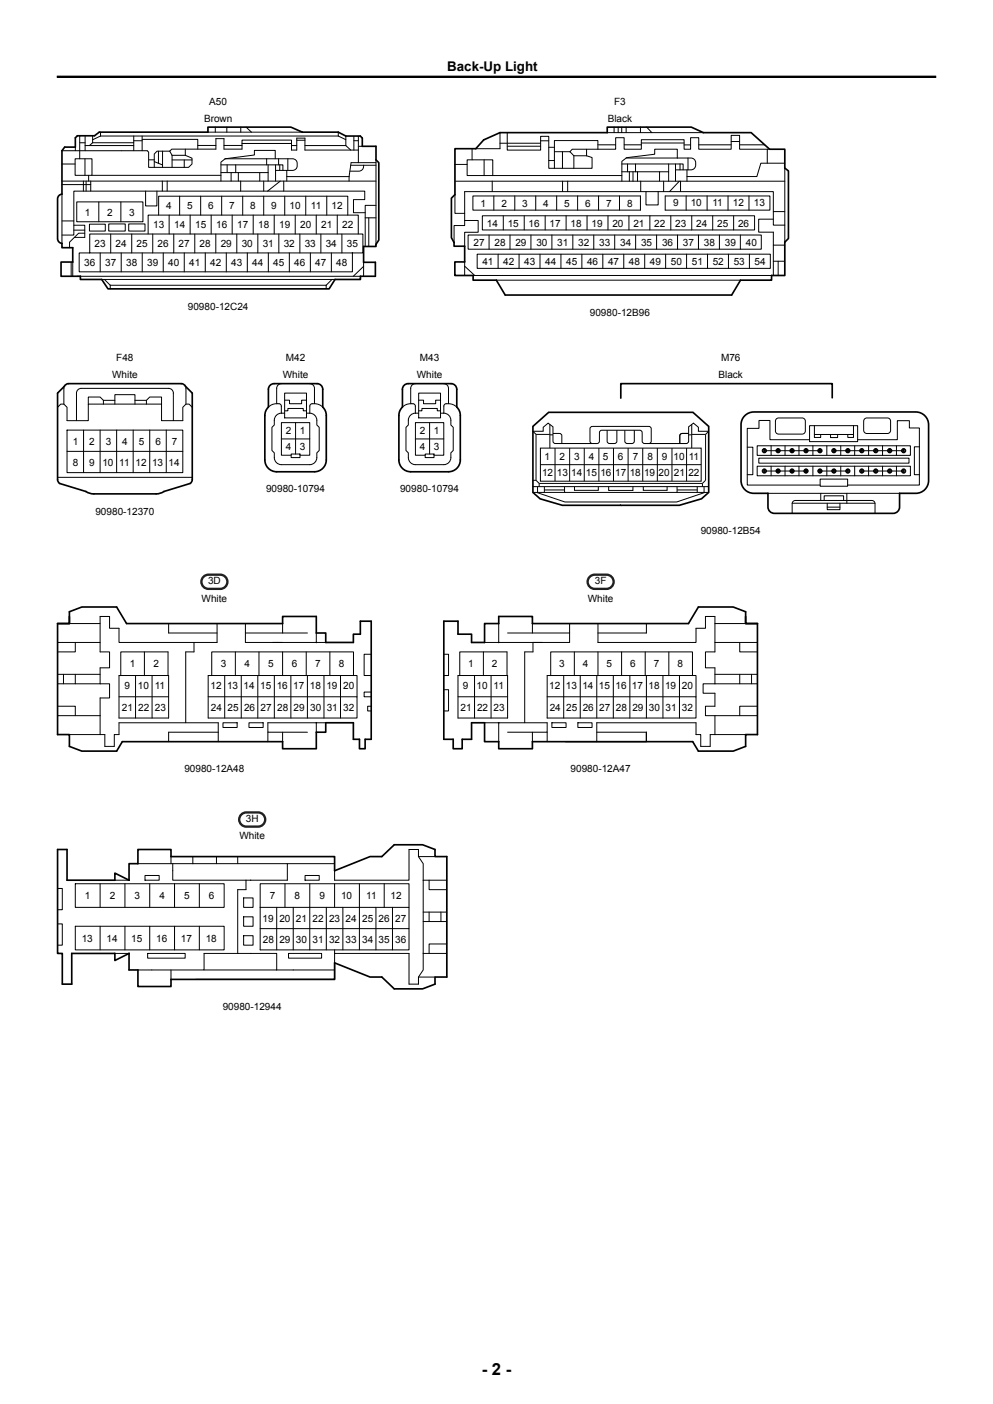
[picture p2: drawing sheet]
<svg xmlns="http://www.w3.org/2000/svg" width="210mm" height="297mm" viewBox="0 0 210 297" stroke-linecap="round" stroke-linejoin="round" font-family="sans-serif">
<g fill="none" stroke="#000" stroke-width=".21">
<path d="M13.1 31.9h18l.3 .3v3.2h8.5l.7-.7v-1.2l-1.4-.6M13.1 38.3h66.4M13.1 34.7h2.8M13.1 39.1h6.1M15.9 33.6h3.6v3.5h-3.6zM15.9 31.1v.8M16.9 28.7v4.9M16.9 30.2h1.1M17.6 38.3v2.1M18 33.6v3.5M18 28.7v3.2M18 30.8h10.3"/>
<path d="M18.2 38.3v2.1M18.7 37.1v1.2M19.2 38.3v2.1M19.5 37.1h27.2M19.6 30.2h8.7M19.6 28.7v1.5M19.6 30.2l-.7 .6M21.3 28.8h50.2M21.3 28v.8M21.3 28.8l-1.7 .8M28.3 28.8v3.1M28.3 29.8h1.8"/>
<path d="M30.1 29.5h11.7v2M30.1 28.8v3.1M31.4 33.8h1.2M32.6 34.2l1.8 .7M33.5 32v2.5M34.3 38.3v2.1M34.4 32v3.4M35.4 38.3v2.1M35.9 32h-2.7l-.6 .6v2.8M35.9 32l.5 .9M36.4 32.9h2.8M36.4 32.9v2.5"/>
<path d="M36.4 33.8h4.2M39 33.8v1.6M39.2 31.5v1.4M41.8 30.8h3.9M44 28h19.9M45.5 26.9v1.1M46.7 34.9h13.1v1.1M46.7 36.5h10M47.4 30.8h3.8M47.6 33.6h14.2a1.25 1.25 0 0 1 1.1 1.2 1.25 1.25 0 0 1-1.1 1.2h-3.5M47.6 33.6l-.9 .7v4M47.6 33.6l6.2-.8v-1h4.4v1.8"/>
<path d="M48 26.9v1.1M48 34.9v1.6M48.9 36.5v1.8M49.9 34.9v1.6M50.4 36.5v1.8M50.9 38.3v2.1M50.9 26.9v1.1M51.2 30.4h10.4M52 26.9l1.2 1.1M54.9 36.5v1.8M55.8 38.3v2.1M56.4 33.6v1.3"/>
<path d="M56.7 34.9v3.4M58.3 34.9v3.4M58.9 33.6v1.3M59.2 34.9v1.1M59.3 38.3l-2.7 2.1M60 38.3v2.1M60.6 36v2.3M60.6 37.4h13.2M60.9 33.6v2.4M61.6 30.8h1.2M62.8 29.7h1.7M64.5 30.8h8.6"/>
<path d="M71.5 28v.8M71.5 28.8l1.6 .7M73.1 28.8v2M73.1 30.8l1.1 .9M73.8 37.4v.9M74.2 35h5.3M74.8 29.8h1M74.8 28.9v2.8M75.8 31h.8M75.8 28.8v5.6M75.8 31.7h-11.3v-2.5h-1.7v2.5h-1.2v-2.1h-10.4v1.9h-3.8v-2.2h-1.7v2.2h-9.4l-.4 .5M76.9 35a1.05 1.05 0 0 1-1 1.2h-1.9"/>
<path d="M79.5 33.8v17.9M79.5 34.4h-5.2l-.5 3M96.2 38.3h69.8M96.2 34.8h2.6M98.8 33.8h5.4v3.3h-5.4zM99.8 31.5v2.3M102.4 33.8v3.3M104.1 38.3v2.2M104.2 37.1h27.3M105.7 28.1v3.4h-5.1M105.7 30.3h8.6M107.3 28.1v3.7h7v-3h1.8v6.8h9.1v-2.3l-1.2-.3"/>
<path d="M107.3 30.9h7M114.3 29.8h1.8M116.1 31.2h1.1M116.1 34h1.1M117.2 32.1h3.3M119 32.1v3.5M119 38.3v2.2M120.1 38.3v2.2M120.5 32.1l.9 .9M121.4 33v2.6M121.4 33h2.6M124 31.6v1.4"/>
<path d="M126.4 31.6v-1.9h-9.2v5.9M126.4 30.6h3.8M128.4 28.1h20.3M129.9 26.9v1.2M130.7 26.9v1.2M131.5 26.9v1.2M131.5 36.3h9.9M131.5 34.7h13v1.2M132 30.6h3.6M132.4 33.4h10.8M132.4 26.9v1.2M132.7 34.7v1.6"/>
<path d="M133.1 36.3v2M133.9 36.3v2M134.4 34.7v1.6M134.8 36.3v2M135.4 26.9v1.2M135.5 38.3v2.2M135.6 30.2h9.1M136.8 26.9l1 1.2M139.5 36.3v2M140.3 38.3v2.2M141.4 34.7v3.6M142.9 34.7v3.6"/>
<path d="M143.2 33.4h2.9a1.28 1.28 0 0 1 1 1.3 1.28 1.28 0 0 1-1 1.2h-3.2M143.2 33.4v-1.8h-4.7v1l-6 .8-1 .7v4.2M143.7 38.3l-2.1 2.2M143.8 34.7v1.2M143.9 38.3v2.2M144.7 30.7h1.3M145.3 35.9v2.4M145.5 33.4v2.5M147.8 30.6h6.8M154.6 29.9h1.8M156.4 30.6h5.3M162.3 31.6v2.9"/>
<path d="M162.8 31.6h-6.4v-3h-1.8v3h-6.8v-2.5h-1.8v2.5h-1.3v-2h-9.1v2h-3.6v-2.5h-1.8v2.5h-9.2l-.5 .5M166 35.6v15.6M166 34.5h-5.1l-.8 2.8h-14.8M13.1 41.1v10.4M13.1 46.7h2.5M15 55.4v3M15.4 55.4v3M15.6 47.6h2.3v2.6h-2.2M15.6 48.7h2.3M16.2 42.7h14v4.2h-14zM16.4 58.4h59.8M17.9 49.3h-1.3l-1.9 1.9v1.2"/>
<path d="M18.9 47.4h3.4v1.5h-3.4zM19 53.5v-4h57.7v4h-60v4h57.8v-4M20.9 42.7v4.2M21.2 53.5v4M21.5 59.1h49.3M22.1 59.1l1.2 1.2M23 47.4h3.5v1.5h-3.5zM23.4 49.5v4M25.6 42.7v4.2M25.6 53.5v4M27.2 47.4h3.5v1.5h-3.5zM27.9 49.5v4"/>
<path d="M30.1 53.5v4M30.8 40.4v3.2h2.4v-3.2M31.3 49.5v-4h44.5v4M32.3 49.5v4M33.5 45.5v-4h40v4M34.5 53.5v4M35.8 45.5v4M36.7 49.5v4M38 41.5v4M39 53.5v4M40.2 45.5v4M41.2 49.5v4"/>
<path d="M42.4 41.5v4M43.4 53.5v4M44.7 45.5v4M45.6 49.5v4M46.9 41.5v4M47.9 53.5v4M49.1 45.5v4M50.1 49.5v4M51.3 41.5v4M52.3 53.5v4M53.5 45.5v4M54.5 49.5v4"/>
<path d="M55.8 41.5v4M56.7 53.5v4M58 45.5v4M59 49.5v4M60.2 41.5v4M61.2 53.5v4M62.4 45.5v4M63.4 49.5v4M64.7 41.5v4M65.6 53.5v4M66.9 45.5v4M67.9 49.5v4"/>
<path d="M69.1 41.5v4M70.1 53.5v4M70.2 59.1l-1.2 1.2M71.3 45.5v4M72.3 49.5v4M76.9 55.5v2.9M76.9 56.3l-2.2 2.1M77.2 46.1h2.3M77.2 45h-2.4v-2.8h2.3v-1.8h-61.5v9.3h-2.5M78 46.1v6M79.5 43.4h-2.3v8.7M96.2 41.2v3.9h2.1"/>
<path d="M98.3 46.6h2.8v2.5h-2.8v3M98.3 56.3l2.1 2M98.3 55.4v2.9M99 49.7h62v3h-62zM100 41.5h35.4v3h-35.4zM100.1 58.3h63.1M100.9 53.8h62v3h-62zM102 45.6h57.6v3h-57.6zM103.4 49.7v3M104.4 41.5v3M105 59.3h51.6M105.3 53.8v3"/>
<path d="M106.4 45.6v3M107.9 49.7v3M108.9 41.5v3M109.8 53.8v3M110.9 45.6v3M112.3 49.7v3M113.3 41.5v3M114.2 53.8v3M115.3 45.6v3M116.7 49.7v3M117.7 41.5v3M118.6 53.8v3"/>
<path d="M119.7 45.6v3M121.1 49.7v3M122.2 41.5v3M123.1 53.8v3M124.1 45.6v3M125.6 49.7v3M126.6 41.5v3M127.5 53.8v3M128.6 45.6v3M130 49.7v3M131 41.5v3M131.9 53.8v3"/>
<path d="M133 45.6v3M134.4 49.7v3M136.3 53.8v3M136.6 40.5v2.8h2.6v-2.8M137.4 45.6v3M138.9 49.7v3M140.7 41.5h22.1v3h-22.1zM140.8 53.8v3M141.9 45.6v3M143.3 49.7v3M145.1 41.5v3M145.2 53.8v3"/>
<path d="M146.3 45.6v3M147.7 49.7v3M149.5 41.5v3M149.6 53.8v3M150.7 45.6v3M152.1 49.7v3M154 41.5v3M154.1 53.8v3M155.1 45.6v3M156.6 49.7v3M158.4 41.5v3M158.5 53.8v3"/>
<path d="M163.5 46.4h-3.1v2.7h3.1v9.2M163.5 44.8h2.5M163.5 51.9h2.5M163.5 55.3h2.5M164.6 55.3v3M166 47.6h-2.5v-7.1h-65.2v7.2h-2.3v3.6M23.3 60.3h45.7M23.3 60.3v.8M69 60.3v.8M12.2 86.2l.6-.7h.7l.7 .7v2.8h4.5v-3.5h15.5v3.5h4.5v-2.8l.6-.7h.7l.7 .7M13.6 81.7l-.1 3.8M14.2 91h24.5v9h-24.5z"/>
<path d="M14.2 95.5h24.5M16.2 89v-5.8a1 1 0 0 1 1-1h18.5a1 1 0 0 1 1 1v5.8M17.7 91v9M21.2 91v9M21.9 85.5v-.8l-.7-.7h-2.5v1.5M21.9 84.7h2.4M24.3 85.5v-2h4.2v2M24.7 91v9M28.2 91v9M28.5 84.7h2.5M31 85.5v-.8l.7-.7h2.5v1.5M31.7 91v9"/>
<path d="M35.2 91v9M39.2 81.7l.1 3.8M58.5 85.4l-1.1 .3-.6 .4M59.5 81.2a1 1 0 0 0-1 1v3.2h.5l.4 .3 .1 1.7M59.5 92.8h6M60.2 83.2h4.6v5.2h-4.6zM60.2 86.9h.7v-.5h3.2v.5h.7M60.2 84.7h1v.7h2.6v-.7h1M61.6 96.3h-2.1v-6.9h6v6.9h-2.1M61.6 96h1.8v.8h-1.8zM62.5 89.4v6.6M64.8 87.4h.7"/>
<path d="M65.5 87.4a1.5 1.5 0 0 1 1.5 1.5v1l.5 .5v4.9l-.5 .5a1.96 1.96 0 0 1-1 2.4l-6.5 .1a1.5 1.5 0 0 1-1.5-1.5v-1l-.5-.5v-4.9l.5-.5a1.96 1.96 0 0 1 1-2.4l1.2-.1M65.5 81.2a1 1 0 0 1 1 1v3.2h-.5M66 85.4l-.4 .3-.1 .2v1.5M66.5 85.4l1.1 .3 .7 .4M86.9 85.4l-1.2 .3-.6 .4M87.9 81.2a1 1 0 0 0-1 1v3.2h.4l.5 .3v1.7M87.9 92.8h5.9M88.5 83.2h4.7v5.2h-4.7zM88.5 86.9h.7v-.5h3.3v.5h.7M88.5 84.7h1.1v.7h2.5v-.7h1.1M89.9 96.3h-2v-6.9h5.9v6.9h-2M89.9 96h1.9v.8h-1.9z"/>
<path d="M90.9 89.4v6.6M93.2 87.4h.6M93.8 87.4a1.5 1.5 0 0 1 1.5 1.5v1l.5 .5v4.9l-.5 .5a1.96 1.96 0 0 1-1 2.4l-6.4 .1a1.5 1.5 0 0 1-1.5-1.5v-1l-.5-.5v-4.9l.5-.5a1.96 1.96 0 0 1 1-2.4l1.1-.1M93.8 81.2a1 1 0 0 1 1 1v3.2h-.4l-.5 .3v1.7M94.8 85.4l1.2 .3 .6 .4M113.4 91.9l-.7-.7h2.2v-.8l1-.9 1 .8v3l.3 .5h.2h9.1l.3-.5v-2l.5-.3 8.3 .1 .2 .4 .1 2.1 .4 .2h8.8l.5-.2v-.3v-3l1.1-.8 1 .9v.8h2.2l-.7 .7M113.4 91.9h2.9M113.4 91.9v9.7M114.3 94.8h34v7h-34zM114.3 98.3h34M116.3 89.8v5M116.3 92h.6"/>
<path d="M116.9 91.7h1.4l.5 .2v2M117.4 94.8v7M120.5 94.8v7M123.6 94.8v7M125.3 93.8h-.3l-.2-.5v-2.6v-.2l.5-.3 12.2 .1 .2 .4v2.6v.3l-.5 .2M126.7 94.8v7M128.4 91v2.3l.2 .5h.3h1.1l.4-.2 .1-2.6M129.7 94.8v7M132.1 91v2.3l.3 .5h.2h1l.5-.2v-2.6M132.8 94.8v7M135.9 94.8v7M139 94.8v7"/>
<path d="M142.1 94.8v7M143.8 93.8v-1.9l.5-.2h1.4h-1.4l-.5 .2v2M145.2 94.8v7M145.6 92h.7M146.3 89.8v5M146.3 91.9h2.9M149.2 91.9v9.7l-.6 .7M158 94.6h1.2v5.8h-1.2M160.1 94.3h32.4v2h-32.4zM160.1 98.6h32.4v2h-32.4zM160.5 96.9h31.7v1.1h-31.7zM161.5 95.7v-.7h.2v.7"/>
<path d="M161.5 100v-.7h.2v.7M161.6 95.3h11.8M161.6 99.6h8.9M163.1 94.3v2M163.1 98.6v2M164.2 88.6l.5-.2h4.9a.67 .67 0 0 1 .7 .7v2.1a.67 .67 0 0 1-.7 .6h-4.9a.67 .67 0 0 1-.7-.6v-2.1zM164.4 95.7v-.7h.3v.7M164.4 100v-.7h.3v.7M166 94.3v2M166 98.6v2M167.4 95.7v-.7h.2v.7M167.4 100v-.7h.2v.7"/>
<path d="M169 94.3v2M169 98.6v2M170.3 95.7v-.7h.3v.7M170.3 100v-.7h.3v.7M171.2 90h10.2v3.4h-10.2zM171.2 93h-8.4v-4.1h-2.3v1.7h-2.5v12h15.4M171.9 94.3v2M171.9 98.6v2M172.2 90v2.5h1.4v-.6M172.2 91.9h8.3M173.3 95.7v-.7h.2v.7M173.3 100v-.7h.2v.7"/>
<path d="M173.4 99.6h5.9M174.9 94.3v2M174.9 98.6v2M175.6 91.9v.7h1.5v-.7M176.2 95.7v-.7h.3v.7M176.2 100v-.7h.3v.7M176.4 95.3h14.7M177.8 94.3v2M177.8 98.6v2M179.2 95.7v-.7h.2v.7M179.2 100v-.7h.2v.7M180.5 90v2.5h-1.2v-.6"/>
<path d="M180.7 94.3v2M180.7 98.6v2M181.4 93h8.4v-4h2.5v1.5h2.1v12.1h-15.1M182.1 95.7v-.7h.3v.7M182.1 100v-.7h.3v.7M182.3 99.6h8.8M182.8 88.6l.5-.2h4.4a.67 .67 0 0 1 .6 .7v1.9a.68 .68 0 0 1-.6 .7h-4.4a.67 .67 0 0 1-.6-.7v-1.9zM183.7 94.3v2M183.7 98.6v2M185.1 95.7v-.7h.2v.7M185.1 100v-.7h.2v.7M186.6 94.3v2"/>
<path d="M186.6 98.6v2M188 95.7v-.7h.3v.7M188 100v-.7h.3v.7M189.6 94.3v2M189.6 98.6v2M191 95.7v-.7h.2v.7M191 100v-.7h.2v.7M194.4 94.5h-1v5.9h1M12.2 101h28.5M112.7 102.9h37.2M112.7 104.2h37.2M112.7 101.6h.7"/>
<path d="M113.4 101.6l.6 .7M113.5 104.2l6 2h23.6l6-2M113.7 102.9v1.3M114 102.3h34.6M114 102.3v.6M115.1 102.9v1.3M115.1 103.6h4.3M119.4 102.9v1.3M121.5 102.9v.8h5v-.8M128.7 102.9v.8h5.2v-.8M136 102.9v.8h5.1v-.8M143.2 103.6h4.3"/>
<path d="M143.2 102.9v1.3M147.5 102.9v1.3M148.6 102.3v.6M148.9 102.9v1.3M162.4 104.4h27.8M167.5 108.6v-2.1a.68 .68 0 0 1 .7-.6h16.2a.68 .68 0 0 1 .7 .6v2.1M167.5 106.5h17.5M173.4 101.4h5.9v1.5h-5.9zM173.6 104.4v1.5M174.3 105.9v-1h4.1v1M174.9 106.5v1.3h2.7v-1.3M174.9 107.3h2.7"/>
<path d="M179.1 104.4v2.1M12.2 135.9h9M14.7 131.9h6.5M15.9 135.9v2h-3.7M30.5 137.9v5M35.7 131.9v2h10.2M41 135.9v2h-1.7v15M45.9 131.9v4h-20.7v-3h-2v-2.5h-2v7.5h2v3.4h-2v3.3M49.8 137.9v5M51.9 131.9v4h17M51.9 133.9h13.1M54.8 137.9v5"/>
<path d="M58.6 135.9h.1M59.8 131.9v2M59.8 137.9v5M64.8 137.9v5M66.9 133.9v2M69.8 137.9v5M78.5 138.4h-1.5v4.5h1.5M93.9 138.4h1v4.5h-1M102.2 137.9v5M105.5 131.9v4M107.3 133.9h13.2M112.6 131.9v2"/>
<path d="M112.7 135.9v2h-1.7v15M113.7 135.9h.1M120.5 131.9v4h-18M121.5 137.9v5M126.5 131.9v4h20.7v-3h2v-2.5h2v7.5h-2v3.4h2v3.3M126.5 137.9v5M131.5 137.9v5M136.5 137.9v5M136.7 131.9v2h-10.2M141.4 137.9v5M151.2 135.9h9M151.2 131.9h6.5"/>
<path d="M156.4 135.9v2h3.8M12.2 149.4h3.7v2M12.2 151.4h9M12.2 142.6h9M12.2 144.6h9M13.4 142.6v2M14.7 155.4h7.5v2.5h2v-2.5h1v-2.5h21v4M15.9 142.6v2M21.2 144.6h2v3h-2v7.8M25.2 142.9h10.5v9h-10.5zM25.2 147.4h10.5M25.5 142.9v-5h10v5"/>
<path d="M28.7 142.9v9M32.2 142.9v9M44 147.4h31.5v4.5h-31.5v-9h31.5v4.5M44.8 142.9v-5h30v5M46.2 154.9h-10.5v2M47.2 152.9h3v1h-3zM47.5 142.9v9M51 142.9v9M52.7 152.9h2.9v1h-2.9zM54.5 142.9v9M56.6 154.9v2M58 142.9v9"/>
<path d="M59.8 154.9v2M61.5 142.9v9M65 142.9v9M66.9 152.9v2M68.5 142.9v9M68.9 152.9h-12.3v2h8.4M72 142.9v9M78.5 146.4h-1.5v1h1.5M78.5 149.4h-.7v1h.7M93.9 145.9h1v4.5h-1M96.9 142.9h10.4v9h-10.4zM96.9 147.4h10.4"/>
<path d="M97.2 142.9v-5h10v5M100.4 142.9v9M102.5 152.9h13.2v2h-8.4M103.9 142.9v9M105.5 152.9v4M112.6 154.9v2M115.7 147.4h31.5v4.5h-31.5v-9h31.5v4.5M115.7 154.9v2M116.5 142.9v-5h29.9v5M116.7 152.9h3v1h-3zM119.2 142.9v9M122.2 152.9h3v1h-3z"/>
<path d="M122.7 142.9v9M126.2 154.9h10.5M126.2 142.9v9M129.7 142.9v9M133.2 142.9v9M136.7 154.9v2h-17.1M136.7 142.9v9M136.7 154.9v2M140.2 142.9v9M143.7 142.9v9M151.2 144.6h-2.5v2h2.5v2.8h-2v2h2M151.2 151.4h9"/>
<path d="M151.2 142.6h9M151.2 144.6h9M151.2 151.4v4M156.4 142.6v2M157.7 155.4h-7.5v2.5h-2v-2.5h-1v-2.5h-21v4M158.9 142.6v2M160.2 149.4h-3.8v2M12.2 195.4h1v4.5h-1M12.2 187.9h1v4.5h-1M15.9 186.9h31.5v5h-31.5zM15.9 195.9h31.5v5h-31.5zM21.2 186.9v5"/>
<path d="M21.2 195.9v5M24.3 186.2h3M26.4 186.9v5M26.4 195.9v5M29.2 182.7h11.6M30.7 185.2h3v1h-3zM31.7 186.9v5M31.7 195.9v5M36.2 181.2v1.5M36.5 182.7v3.5h15.5M36.9 186.9v5M36.9 195.9v5"/>
<path d="M40.8 182.7h20v3.5h-8.8M40.8 181.2v1.5M42.2 186.9v5M42.2 195.9v5M45.8 181.2v1.5M50.3 181.2v1.5M51.5 193.9h2v2h-2zM51.5 197.9h2v2h-2zM51.5 189.9h2v2h-2zM52 186.2v2h-1.7v13.5M53 186.2h.1M55 191.9h31.5v4.5"/>
<path d="M55 191.9v9h31.5v-4.5h-31.5M55 191.9v-5h31.5v5M58.5 191.9v9M60.3 186.9v5M60.8 182.7h10M62 191.9v9M64.5 185.2h3v1h-3zM65.5 186.9v14M69 191.9v9M70.8 184.2v2h15.7v-6.5h2v1.5l1 1.5v3.5M70.8 186.9v5M72.5 191.9v9"/>
<path d="M76 186.9v14M79.5 191.9v9M81.3 186.9v5M83 191.9v9M88.5 181.2h3.5M89.5 186.2h5M89.5 186.2v15.5M89.5 192.9h5M89.5 194.9h5M90.7 186.2v2h3.8M90.7 192.9v2M93.2 192.9v2"/>
<path d="M94.5 199.7h-3.8v2M24.3 201.7h3M29.2 205.2h14v-3.5h15.3v3.5M31.2 201.7h8v1h-8zM36.2 205.2v2M43.2 205.2h27.6M61 201.7h7v1h-7zM70.8 200.9v6.3h-29.4M88.5 206.7h3.5M89.5 201.7v3.5l-1 1.5v1.5h-2v-6.5h-15.7M89.5 201.7h5"/>
<circle cx="161.6" cy="99.6" r=".45"/>
<circle cx="161.6" cy="95.3" r=".45"/>
<circle cx="161.6" cy="99.6" r=".35"/>
<circle cx="161.6" cy="95.3" r=".35"/>
<circle cx="164.6" cy="99.6" r=".45"/>
<circle cx="164.6" cy="95.3" r=".45"/>
<circle cx="164.6" cy="99.6" r=".35"/>
<circle cx="164.6" cy="95.3" r=".35"/>
<circle cx="167.5" cy="99.6" r=".45"/>
<circle cx="167.5" cy="95.3" r=".45"/>
<circle cx="167.5" cy="99.6" r=".35"/>
<circle cx="167.5" cy="95.3" r=".35"/>
<circle cx="170.5" cy="99.6" r=".45"/>
<circle cx="170.5" cy="95.3" r=".45"/>
<circle cx="170.5" cy="99.6" r=".35"/>
<circle cx="170.5" cy="95.3" r=".35"/>
<circle cx="173.4" cy="99.6" r=".45"/>
<circle cx="173.4" cy="95.3" r=".45"/>
<circle cx="173.4" cy="95.3" r=".35"/>
<circle cx="173.4" cy="99.6" r=".35"/>
<circle cx="176.4" cy="99.6" r=".45"/>
<circle cx="176.4" cy="95.3" r=".45"/>
<circle cx="176.4" cy="95.3" r=".35"/>
<circle cx="176.4" cy="99.6" r=".35"/>
<circle cx="179.3" cy="99.6" r=".45"/>
<circle cx="179.3" cy="95.3" r=".45"/>
<circle cx="179.3" cy="99.6" r=".35"/>
<circle cx="179.3" cy="95.3" r=".35"/>
<circle cx="182.3" cy="99.6" r=".35"/>
<circle cx="182.3" cy="95.3" r=".35"/>
<circle cx="182.3" cy="99.6" r=".45"/>
<circle cx="182.3" cy="95.3" r=".45"/>
<circle cx="185.2" cy="99.6" r=".45"/>
<circle cx="185.2" cy="95.3" r=".45"/>
<circle cx="185.2" cy="95.3" r=".35"/>
<circle cx="185.2" cy="99.6" r=".35"/>
<circle cx="188.2" cy="99.6" r=".45"/>
<circle cx="188.2" cy="95.3" r=".45"/>
<circle cx="188.2" cy="99.6" r=".35"/>
<circle cx="188.2" cy="95.3" r=".35"/>
<circle cx="191.1" cy="99.6" r=".35"/>
<circle cx="191.1" cy="95.3" r=".35"/>
<circle cx="191.1" cy="99.6" r=".45"/>
<circle cx="191.1" cy="95.3" r=".45"/>
</g>
<g fill="none" stroke="#000" stroke-width=".35">
<path d="M96.2 31.5h4.4l1.7-1.9 3.4-1.5h22.7v-1.2h17.8l2.5 1.2h10.2l3.9 3.5h3.2v4l.7 .6v14.3l-.7 .7v7.1h-2.8v1h-6.6l-1.9 3.1h-47.9l-1.8-3.1h-4.9v-1h-3.9v-2.9h2.1v-3.3h-2.3v-.8l-.5-1v-8.4l.7-.7zM15.4 55.4h-2.5v3h4.1v.7h4.5l1.3 2h46.8l1.2-2h5.4v-.7h3.2v-2.9h-2.5v-3.4h2.6v-.4l.6-.9v-16.4l-.6-.6v-2.8h-2.9v-1.8l-.4-.4h-3.1l-1.6-.8h-7.6l-2.4-1.1h-17.5v1.1h-23l-1 .7h-3.6l-.5 .5v1.9h-2.2l-.6 .8v9.2a1 1 0 0 0-.9 1v8.4a1 1 0 0 0 .9 1v.9h2.3v3M13.8 81.5l.7-.3h23.8l.6 .1 1.8 1.9v18.2l-.3 .7-6.4 2.2-1 .2h-13.5l-6.9-2.2-.3-.4-.1-.5v-18.2zM57 81.6l.6-.4h.4h9.1a1.2 1.2 0 0 1 1.2 1.2v3.7l.4 .7 .3 1.1v9.4a2.5 2.5 0 0 1-2.5 2.5h-8a2.5 2.5 0 0 1-2.5-2.5v-9.4l.1-.8 .7-1v-3.7zM85.3 81.6l.6-.4h.4h9.1a1.2 1.2 0 0 1 1.2 1.2v3.7l.5 .7 .2 1.1v9.4a2.5 2.5 0 0 1-2.5 2.5h-7.9a2.5 2.5 0 0 1-2.5-2.5v-9.4l.1-.8 .6-1v-3.7zM112.7 90.2l3.3-3h30.5l3.4 3v14l-1.5 1.3-4.7 1.4h-24.8l-4.7-1.4-1.5-1.3zM157.7 87.7l1.1-.5 .6-.1h34.3a2.7 2.7 0 0 1 2.7 2.7v11.9a2.7 2.7 0 0 1-2.7 2.7h-3.5v2.8a1.35 1.35 0 0 1-1.3 1.4h-25.1a1.35 1.35 0 0 1-1.4-1.4v-2.8h-3a2.7 2.7 0 0 1-2.7-2.7v-11.9a2.7 2.7 0 0 1 1-2.1zM176 84.2v-3h-44.7v3M12.2 131.9v23.5h2.5v2.5l2.6 1h7.4l1.2-2h33.9v1.5h7.1v-3.5h2v-2h5.8v3.5h1.3v2h1.2v-2h1.3v-25h-2.3v2.8h-1.5v1.7M12.2 131.9h2.5v-2.5l2.6-1h7.4l2.1 3.5h33v-1.5h7.1v3.5h2v2h5.8M14.7 130.4v1.5h-2.5M66.9 135.9h.1"/>
<path d="M93.9 131.4h3v2.8h2.8v1.7h2.8v-4h3v-1.5h7.1v1.5h33l2.1-3.5h7.4l2.6 1v2.5h2.5v23.5h-2.5v2.5l-2.6 1h-7.4l-1.2-2h-33.9v1.5h-7.1v-1.5h-3v-4h-2.8v3.5h-2v2h-1.9v-2h-1.9zM105.5 135.9h.1M157.7 130.4v1.5h2.5M66.9 152.9h.1M105.5 152.9h.1M24.3 186.2v-1.5l3 1.5M24.3 186.2h-10.1v-6.5h-2v22h1v6.5h2v-6.5h9.1M27.3 186.2h.1M27.3 186.2v-3.5h1.9v-3h7v1.5h34.6v3l7.5-3h2.5l2.6-2.5h6l2.6 1v1.5h2.5v25.5h-2.5v1.5l-2.6 1h-6l-2.6-2.5h-2.5l-7.5-3v3.5h-34.6v1.5h-7v-3.5h-1.9v-3.5M24.3 201.7v1.5l3-1.5M27.3 201.7h.1"/>
</g>
<path d="M42.9 122.2l.7-.6h3a1.5 1.5 0 0 1 1.5 1.5 1.5 1.5 0 0 1-1.5 1.5h-2.5a1.5 1.5 0 0 1-1.3-.9 1.5 1.5 0 0 1 .1-1.5zM124.6 122.2l.7-.6h3a1.5 1.5 0 0 1 1.5 1.5 1.5 1.5 0 0 1-1.5 1.5h-2.5a1.5 1.5 0 0 1-1.4-.9 1.5 1.5 0 0 1 .2-1.5zM50.9 172.5l.7-.6h3a1.5 1.5 0 0 1 1.5 1.5 1.5 1.5 0 0 1-1.5 1.5h-2.5a1.5 1.5 0 0 1-1.4-.9 1.5 1.5 0 0 1 .2-1.5z" fill="none" stroke="#1b1c20" stroke-width=".49"/>
<path d="M12 16.3h186" fill="none" stroke="#000" stroke-width=".5"/>
<text font-size="3.5" x="101.9" y="290.9">- 2 -</text>
<text font-size="2.8" x="94.6" y="15.1">Back-Up Light</text>
<g font-size="2.1">
<text x="44.3" y="22.2">A50</text>
<text x="129.9" y="22.2">F3</text>
<text x="43.1" y="25.7">Brown</text>
<text x="128.5" y="25.7">Black</text>
<text x="18" y="45.6">1</text>
<text x="22.6" y="45.6">2</text>
<text x="27.3" y="45.7">3</text>
<text x="35.2" y="44.3">4</text>
<text x="39.6" y="44.3">5</text>
<text x="44" y="44.3">6</text>
<text x="48.5" y="44.3">7</text>
<text x="52.9" y="44.3">8</text>
<text x="57.4" y="44.3">9</text>
<text x="61.2" y="44.3">10</text>
<text x="65.8" y="44.3">11</text>
<text x="70.1" y="44.3">12</text>
<text x="101.6" y="43.7">1</text>
<text x="102.9" y="47.9">14</text>
<text x="106" y="43.7">2</text>
<text x="107.4" y="47.9">15</text>
<text x="110.5" y="43.7">3</text>
<text x="111.8" y="47.9">16</text>
<text x="114.9" y="43.7">4</text>
<text x="116.2" y="47.9">17</text>
<text x="119.3" y="43.7">5</text>
<text x="120.7" y="47.9">18</text>
<text x="123.7" y="43.7">6</text>
<text x="125.1" y="47.9">19</text>
<text x="128.2" y="43.7">7</text>
<text x="129.5" y="47.9">20</text>
<text x="132.6" y="43.7">8</text>
<text x="133.9" y="47.9">21</text>
<text x="138.4" y="47.9">22</text>
<text x="142.4" y="43.7">9</text>
<text x="142.8" y="47.9">23</text>
<text x="146.1" y="43.7">10</text>
<text x="147.2" y="47.9">24</text>
<text x="150.7" y="43.7">11</text>
<text x="151.7" y="47.9">25</text>
<text x="155" y="43.7">12</text>
<text x="156.1" y="47.9">26</text>
<text x="159.4" y="43.7">13</text>
<text x="20" y="52.3">23</text>
<text x="24.4" y="52.3">24</text>
<text x="28.9" y="52.3">25</text>
<text x="32.4" y="48.2">13</text>
<text x="33.3" y="52.3">26</text>
<text x="36.8" y="48.2">14</text>
<text x="37.8" y="52.3">27</text>
<text x="41.3" y="48.2">15</text>
<text x="42.2" y="52.3">28</text>
<text x="45.7" y="48.2">16</text>
<text x="46.7" y="52.3">29</text>
<text x="50.2" y="48.2">17</text>
<text x="51.1" y="52.3">30</text>
<text x="54.6" y="48.2">18</text>
<text x="55.6" y="52.3">31</text>
<text x="59.1" y="48.2">19</text>
<text x="60" y="52.3">32</text>
<text x="63.5" y="48.2">20</text>
<text x="64.4" y="52.3">33</text>
<text x="67.9" y="48.2">21</text>
<text x="68.9" y="52.3">34</text>
<text x="72.4" y="48.2">22</text>
<text x="73.3" y="52.3">35</text>
<text x="100.1" y="52">27</text>
<text x="104.6" y="52">28</text>
<text x="109" y="52">29</text>
<text x="113.4" y="52">30</text>
<text x="117.9" y="52">31</text>
<text x="122.3" y="52">32</text>
<text x="126.7" y="52">33</text>
<text x="131.1" y="52">34</text>
<text x="135.6" y="52">35</text>
<text x="140" y="52">36</text>
<text x="144.4" y="52">37</text>
<text x="148.9" y="52">38</text>
<text x="153.3" y="52">39</text>
<text x="157.7" y="52">40</text>
<text x="17.8" y="56.3">36</text>
<text x="22.2" y="56.3">37</text>
<text x="26.7" y="56.3">38</text>
<text x="31.1" y="56.3">39</text>
<text x="35.6" y="56.3">40</text>
<text x="40" y="56.3">41</text>
<text x="44.5" y="56.3">42</text>
<text x="48.9" y="56.3">43</text>
<text x="53.3" y="56.3">44</text>
<text x="57.8" y="56.3">45</text>
<text x="62.2" y="56.3">46</text>
<text x="66.7" y="56.3">47</text>
<text x="71.1" y="56.3">48</text>
<text x="102" y="56">41</text>
<text x="106.4" y="56">42</text>
<text x="110.9" y="56">43</text>
<text x="115.3" y="56">44</text>
<text x="119.7" y="56">45</text>
<text x="124.2" y="56">46</text>
<text x="128.6" y="56">47</text>
<text x="133" y="56">48</text>
<text x="137.4" y="56">49</text>
<text x="141.9" y="56">50</text>
<text x="146.3" y="56">51</text>
<text x="150.7" y="56">52</text>
<text x="155.2" y="56">53</text>
<text x="159.6" y="56">54</text>
<text x="39.7" y="65.5">90980-12C24</text>
<text x="124.7" y="66.8">90980-12B96</text>
<text x="24.6" y="76.5">F48</text>
<text x="60.4" y="76.5">M42</text>
<text x="88.8" y="76.5">M43</text>
<text x="152.5" y="76.5">M76</text>
<text x="23.7" y="80">White</text>
<text x="59.8" y="80">White</text>
<text x="88.1" y="80">White</text>
<text x="152" y="80">Black</text>
<text x="15.4" y="94">1</text>
<text x="18.9" y="94">2</text>
<text x="22.4" y="94">3</text>
<text x="25.9" y="94">4</text>
<text x="29.4" y="94">5</text>
<text x="32.9" y="94">6</text>
<text x="36.4" y="94">7</text>
<text x="60.4" y="91.8">2</text>
<text x="60.4" y="95.3">4</text>
<text x="63.4" y="91.8">1</text>
<text x="63.4" y="95.3">3</text>
<text x="88.8" y="91.8">2</text>
<text x="88.8" y="95.3">4</text>
<text x="91.8" y="91.8">1</text>
<text x="91.8" y="95.3">3</text>
<text x="15.4" y="98.5">8</text>
<text x="18.9" y="98.5">9</text>
<text x="21.7" y="98.5">10</text>
<text x="25.2" y="98.5">11</text>
<text x="28.6" y="98.5">12</text>
<text x="32.1" y="98.5">13</text>
<text x="35.6" y="98.5">14</text>
<text x="114.6" y="100.8">12</text>
<text x="115.1" y="97.3">1</text>
<text x="117.8" y="100.7">13</text>
<text x="118.3" y="97.3">2</text>
<text x="120.8" y="100.8">14</text>
<text x="121.4" y="97.3">3</text>
<text x="123.9" y="100.8">15</text>
<text x="124.5" y="97.2">4</text>
<text x="127" y="100.8">16</text>
<text x="127.5" y="97.2">5</text>
<text x="130.1" y="100.8">17</text>
<text x="130.7" y="97.3">6</text>
<text x="133.2" y="100.7">18</text>
<text x="133.8" y="97.3">7</text>
<text x="136.2" y="100.7">19</text>
<text x="136.9" y="97.3">8</text>
<text x="139.3" y="100.8">20</text>
<text x="139.9" y="97.3">9</text>
<text x="142.5" y="97.3">10</text>
<text x="142.5" y="100.8">21</text>
<text x="145.6" y="100.7">22</text>
<text x="145.7" y="97.3">11</text>
<text x="56.3" y="104.2">90980-10794</text>
<text x="84.6" y="104.2">90980-10794</text>
<text x="20.2" y="108.8">90980-12370</text>
<text x="148.2" y="113">90980-12B54</text>
<text x="44" y="123.6">3D</text>
<text x="125.8" y="123.6">3F</text>
<text x="42.6" y="127.3">White</text>
<text x="124.3" y="127.3">White</text>
<text x="27.5" y="141.1">1</text>
<text x="32.5" y="141.1">2</text>
<text x="46.7" y="141.1">3</text>
<text x="51.7" y="141.1">4</text>
<text x="56.7" y="141.1">5</text>
<text x="61.7" y="141.1">6</text>
<text x="66.7" y="141.1">7</text>
<text x="71.7" y="141.1">8</text>
<text x="99" y="141.1">1</text>
<text x="104" y="141.1">2</text>
<text x="118.3" y="141.1">3</text>
<text x="123.3" y="141.1">4</text>
<text x="128.3" y="141.1">5</text>
<text x="133.3" y="141.1">6</text>
<text x="138.3" y="141.1">7</text>
<text x="143.3" y="141.1">8</text>
<text x="26.3" y="145.8">9</text>
<text x="29.2" y="145.8">10</text>
<text x="32.7" y="145.8">11</text>
<text x="44.5" y="145.8">12</text>
<text x="48" y="145.8">13</text>
<text x="51.5" y="145.8">14</text>
<text x="55" y="145.8">15</text>
<text x="58.5" y="145.8">16</text>
<text x="62" y="145.8">17</text>
<text x="65.5" y="145.8">18</text>
<text x="69" y="145.8">19</text>
<text x="72.6" y="145.8">20</text>
<text x="97.9" y="145.8">9</text>
<text x="100.8" y="145.8">10</text>
<text x="104.4" y="145.8">11</text>
<text x="116.2" y="145.8">12</text>
<text x="119.7" y="145.8">13</text>
<text x="123.2" y="145.8">14</text>
<text x="126.7" y="145.8">15</text>
<text x="130.2" y="145.8">16</text>
<text x="133.7" y="145.8">17</text>
<text x="137.2" y="145.8">18</text>
<text x="140.6" y="145.8">19</text>
<text x="144.2" y="145.8">20</text>
<text x="25.8" y="150.3">21</text>
<text x="29.3" y="150.3">22</text>
<text x="32.8" y="150.3">23</text>
<text x="44.6" y="150.3">24</text>
<text x="48.1" y="150.3">25</text>
<text x="51.6" y="150.3">26</text>
<text x="55.1" y="150.3">27</text>
<text x="58.6" y="150.3">28</text>
<text x="62.1" y="150.3">29</text>
<text x="65.6" y="150.3">30</text>
<text x="69.1" y="150.3">31</text>
<text x="72.6" y="150.3">32</text>
<text x="97.4" y="150.3">21</text>
<text x="100.9" y="150.3">22</text>
<text x="104.4" y="150.3">23</text>
<text x="116.2" y="150.3">24</text>
<text x="119.7" y="150.3">25</text>
<text x="123.2" y="150.3">26</text>
<text x="126.7" y="150.3">27</text>
<text x="130.2" y="150.3">28</text>
<text x="133.7" y="150.3">29</text>
<text x="137.2" y="150.3">30</text>
<text x="140.7" y="150.3">31</text>
<text x="144.2" y="150.3">32</text>
<text x="39" y="163.3">90980-12A48</text>
<text x="120.7" y="163.3">90980-12A47</text>
<text x="52" y="173.9">3H</text>
<text x="50.6" y="177.5">White</text>
<text x="18" y="190.2">1</text>
<text x="23.2" y="190.2">2</text>
<text x="28.5" y="190.2">3</text>
<text x="33.7" y="190.2">4</text>
<text x="38.9" y="190.2">5</text>
<text x="44.2" y="190.2">6</text>
<text x="57.1" y="190.2">7</text>
<text x="62.3" y="190.2">8</text>
<text x="67.5" y="190.2">9</text>
<text x="72.1" y="190.2">10</text>
<text x="77.4" y="190.2">11</text>
<text x="82.6" y="190.2">12</text>
<text x="55.5" y="194.9">19</text>
<text x="59.1" y="194.9">20</text>
<text x="62.6" y="194.9">21</text>
<text x="66.1" y="194.9">22</text>
<text x="69.6" y="194.9">23</text>
<text x="73.1" y="194.9">24</text>
<text x="76.6" y="194.9">25</text>
<text x="80.1" y="194.9">26</text>
<text x="83.6" y="194.9">27</text>
<text x="17.3" y="199.2">13</text>
<text x="22.5" y="199.2">14</text>
<text x="27.8" y="199.2">15</text>
<text x="33" y="199.2">16</text>
<text x="38.3" y="199.2">17</text>
<text x="43.5" y="199.2">18</text>
<text x="55.6" y="199.4">28</text>
<text x="59.1" y="199.4">29</text>
<text x="62.6" y="199.4">30</text>
<text x="66.1" y="199.4">31</text>
<text x="69.6" y="199.4">32</text>
<text x="73.1" y="199.4">33</text>
<text x="76.6" y="199.4">34</text>
<text x="80.1" y="199.4">35</text>
<text x="83.6" y="199.4">36</text>
<text x="47.1" y="213.6">90980-12944</text>
</g>
</svg>
